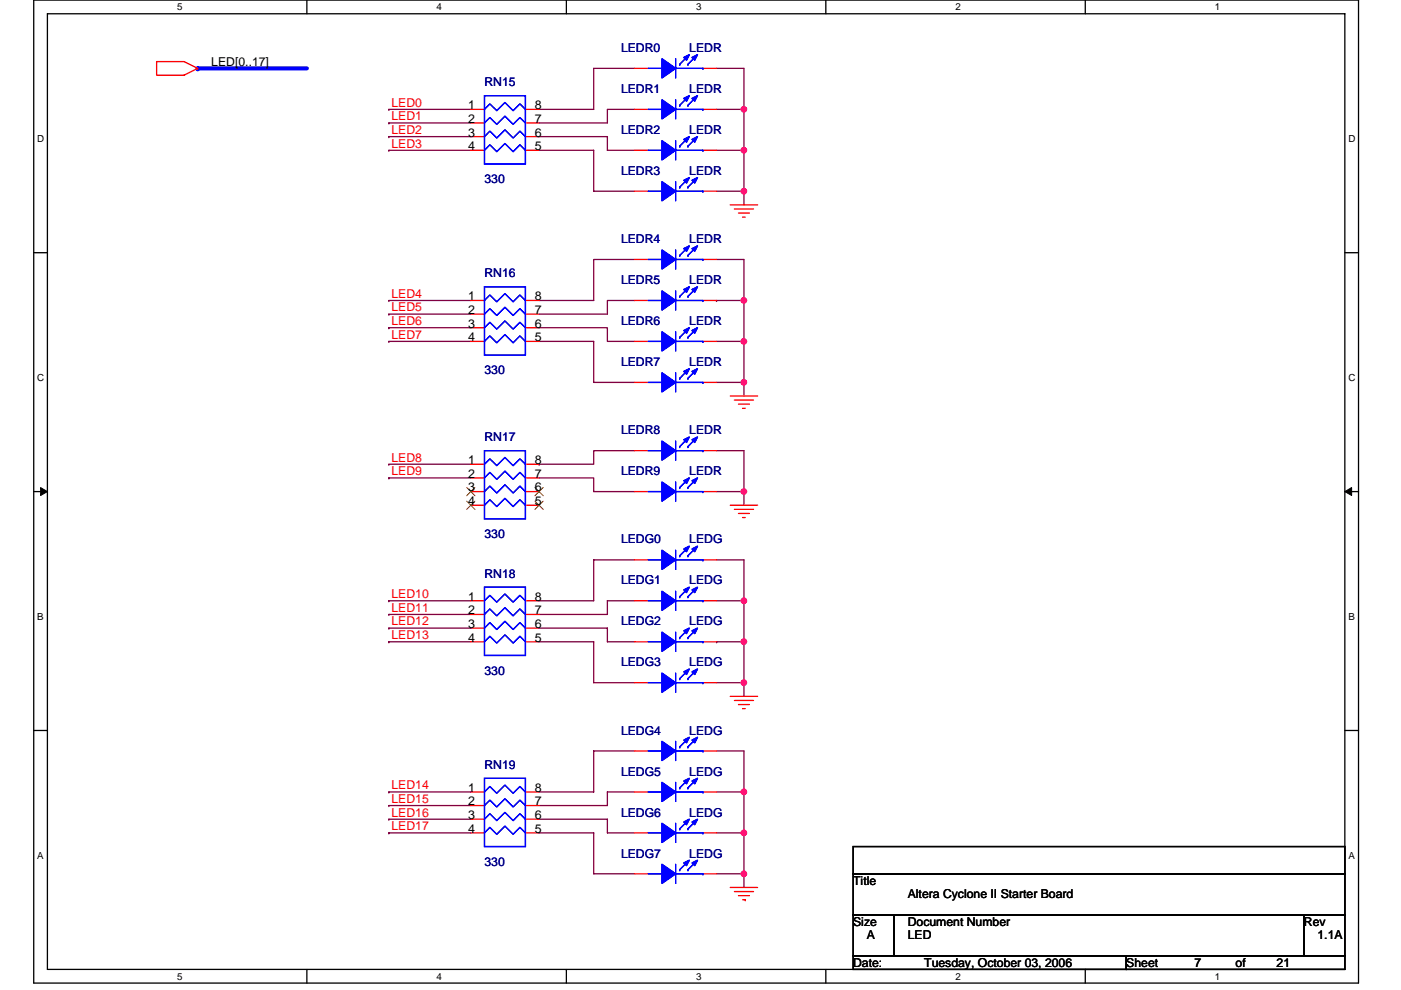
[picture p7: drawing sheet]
<svg xmlns="http://www.w3.org/2000/svg" width="297mm" height="210mm" viewBox="0 0 297 210" stroke-linecap="round" stroke-linejoin="round" font-family="sans-serif">
<path d="M7.2 0h280.8v208.5h-280.8zM10.1 2.9h275v202.7h-275z" fill="none" stroke="#000" stroke-width=".28"/>
<g fill="#fff">
<path d="M37.5 .3h1.2v2.3h-1.2z"/>
<path d="M37.5 205.9h1.2v2.3h-1.2z"/>
</g>
<path d="M65.1 0v2.9M65.1 205.6v2.9" fill="none" stroke="#000" stroke-width=".28"/>
<g fill="#fff">
<path d="M92.6 .3h1.1v2.3h-1.1z"/>
<path d="M92.6 205.9h1.1v2.3h-1.1z"/>
</g>
<path d="M120.1 0v2.9M120.1 205.6v2.9" fill="none" stroke="#000" stroke-width=".28"/>
<g fill="#fff">
<path d="M147.6 .3h1.1v2.3h-1.1z"/>
<path d="M147.6 205.9h1.1v2.3h-1.1z"/>
</g>
<path d="M175.1 0v2.9M175.1 205.6v2.9" fill="none" stroke="#000" stroke-width=".28"/>
<g fill="#fff">
<path d="M202.6 .3h1.1v2.3h-1.1z"/>
<path d="M202.6 205.9h1.1v2.3h-1.1z"/>
</g>
<path d="M230.1 0v2.9M230.1 205.6v2.9" fill="none" stroke="#000" stroke-width=".28"/>
<g fill="#fff">
<path d="M257.6 .3h1.2v2.3h-1.2z"/>
<path d="M257.6 205.9h1.2v2.3h-1.2z"/>
<path d="M7.9 28.3h1.5v2.3h-1.5z"/>
<path d="M285.9 28.3h1.5v2.3h-1.5z"/>
<path d="M7.9 78.9h1.5v2.3h-1.5z"/>
<path d="M285.9 78.9h1.5v2.3h-1.5z"/>
</g>
<path d="M7.2 53.6h2.9M285.1 53.6h2.9" fill="none" stroke="#000" stroke-width=".28"/>
<g fill="#fff">
<path d="M7.9 129.6h1.4v2.3h-1.4z"/>
<path d="M285.9 129.6h1.3v2.3h-1.3z"/>
</g>
<path d="M7.2 104.3h2.9M285.1 104.3h2.9" fill="none" stroke="#000" stroke-width=".28"/>
<path d="M8.6 103.4l1.5 .9-1.5 .8zM285.1 104.3l1.5-.9v1.7z" fill="#000" stroke="#000" stroke-width=".21"/>
<g fill="#fff">
<path d="M7.9 180.3h1.4v2.3h-1.4z"/>
<path d="M285.9 180.3h1.4v2.3h-1.4z"/>
</g>
<path d="M7.2 154.9h2.9M285.1 154.9h2.9M180.9 179.6h104.2v5.7h-104.2zM180.9 185.3h104.2v8.7h-104.2zM180.9 194h8.7v8.7h-8.7zM189.6 194h86.9v8.7h-86.9zM276.5 194h8.6v8.7h-8.6zM180.9 202.7h57.9v2.9h-57.9zM238.8 202.7h46.3v2.9h-46.3z" fill="none" stroke="#000" stroke-width=".28"/>
<path d="M41.9 14.5h.1M41.9 14.5h23.2" fill="none" stroke="#00f" stroke-width=".87"/>
<g fill="none" stroke="#800040" stroke-width=".28">
<path d="M134.6 14.5h-8.7v8.7h-11.6M151.9 14.5h5.8v8.7M82.4 23.2h.1M82.4 26.1h.1M82.4 29h.1M82.4 31.9h.1M82.4 23.2h17.4M82.4 26.1h17.4M82.4 29h17.4M82.4 31.9h17.4M114.3 29h14.5v2.9h5.8M114.3 31.9h11.6v8.7h8.7"/>
<path d="M134.6 23.2h-5.8v2.9h-14.5M151.9 31.9h5.8M151.9 23.2h5.8M157.7 31.9h.1M157.7 23.2h.1M157.7 23.2v20.3M134.6 55h-8.7v8.7h-11.6M151.9 40.6h5.8M151.9 55h5.8v8.7M157.7 40.6h.1M82.4 72.4h.1M82.4 69.5h.1"/>
<path d="M82.4 63.7h.1M82.4 66.6h.1M82.4 63.7h17.4M82.4 72.4h17.4M82.4 69.5h17.4M82.4 66.6h17.4M114.3 72.4h11.6v8.7h8.7M114.3 69.5h14.5v2.9h5.8M134.6 63.7h-5.8v2.9h-14.5M151.9 72.4h5.8M151.9 63.7h.1M151.9 63.7h5.8"/>
<path d="M157.7 63.7v8.7M157.7 72.4h.1M157.7 72.4v11.6M82.4 98.5h.1M82.4 98.5h17.4M114.3 98.5h.1M134.6 95.6h-8.7v2.9h-11.6M151.9 81.1h5.8M151.9 95.6h5.8v8.7M157.7 81.1h.1M82.4 101.4h.1M82.4 101.4h17.4"/>
<path d="M114.3 101.4h11.6v2.9h8.7M134.6 118.7h-8.7v8.7h-11.6M151.9 104.3h5.8M151.9 118.7h5.8v8.7M157.7 104.3h.1M157.7 104.3v2.9M82.4 130.3h.1M82.4 133.2h.1M82.4 127.4h.1M82.4 136.1h.1M82.4 136.1h17.4M82.4 130.3h17.4"/>
<path d="M82.4 133.2h17.4M82.4 127.4h17.4M114.3 136.1h11.6v8.7h8.7M114.3 133.2h14.5v2.9h5.8M134.6 127.4h-5.8v2.9h-14.5M151.9 136.1h.1M151.9 127.4h5.8M151.9 136.1h5.8M157.7 136.1v8.7M157.7 127.4h.1M157.7 127.4v8.7M134.6 159.3h-8.7v8.7h-11.6"/>
<path d="M151.9 159.3h5.8v8.7M151.9 144.8h5.8M157.7 144.8h.1M157.7 144.8v2.9M82.4 176.7h.1M82.4 168h.1M82.4 170.9h.1M82.4 173.8h.1M82.4 176.7h17.4M82.4 168h17.4M82.4 170.9h17.4M82.4 173.8h17.4"/>
<path d="M114.3 173.8h14.5v2.9h5.8M114.3 176.7h11.6v8.6h8.7M134.6 168h-5.8v2.9h-14.5M151.9 176.7h5.8M151.9 168h5.8M157.7 168h.1M157.7 176.7h.1M157.7 168v20.2M151.9 185.3h5.8M157.7 185.3h.1"/>
</g>
<g fill="#f0f" stroke="#f0f" stroke-width=".28">
<circle cx="157.7" cy="40.6" r=".57"/>
<circle cx="157.7" cy="81.1" r=".57"/>
<circle cx="157.7" cy="63.7" r=".57"/>
<circle cx="157.7" cy="104.3" r=".57"/>
<circle cx="157.7" cy="136.1" r=".57"/>
<circle cx="157.7" cy="144.8" r=".57"/>
<circle cx="157.7" cy="185.3" r=".57"/>
<circle cx="157.7" cy="168" r=".57"/>
<circle cx="157.7" cy="176.6" r=".57"/>
<circle cx="157.7" cy="127.4" r=".57"/>
<circle cx="157.7" cy="31.9" r=".57"/>
<circle cx="157.7" cy="23.2" r=".57"/>
<circle cx="157.7" cy="72.4" r=".57"/>
</g>
<g fill="none" stroke="#f00" stroke-width=".28">
<path d="M33.2 13.1h5.8l2.9 1.4-2.9 1.5h-5.8zM41.9 14.5h.1M134.6 14.5h2.9M149 14.5h2.9M99.8 23.2h2.9M99.8 26.1h2.9M99.8 29h2.9M99.8 31.9h2.9M111.4 23.2h2.9M111.4 26.1h2.9M111.4 29h2.9M111.4 31.9h2.9"/>
<path d="M134.6 23.2h2.9M134.6 31.9h2.9M149 23.2h2.9M149 31.9h2.9M134.6 55h2.9M134.6 40.6h2.9M149 55h2.9M149 40.6h2.9M154.8 43.5h5.8M155.7 44.3h4.1M156.6 45.2h2.3M157.4 46.1h.6"/>
<path d="M99.8 63.7h2.9M99.8 66.6h2.9M99.8 69.5h2.9M99.8 72.4h2.9M111.4 63.7h2.9M111.4 66.6h2.9M111.4 69.5h2.9M111.4 72.4h2.9M134.6 63.7h2.9M134.6 72.4h2.9M149 63.7h2.9M149 72.4h2.9"/>
<path d="M99.8 98.5h2.9M111.4 98.5h2.9M134.6 81.1h2.9M134.6 95.6h2.9M149 81.1h2.9M149 95.6h2.9M154.8 84h5.8M155.7 84.9h4.1M156.6 85.7h2.3M157.4 86.6h.6M99.8 104.3h2.9M99.8 101.4h2.9"/>
<path d="M99.8 107.2h2.9M111.4 104.3h2.9M111.4 101.4h2.9M111.4 107.2h2.9M134.6 104.3h2.9M134.6 118.7h2.9M149 104.3h2.9M149 118.7h2.9M154.8 107.2h5.8M155.7 108h4.1M156.6 108.9h2.3M157.4 109.8h.6"/>
<path d="M99.8 127.4h2.9M99.8 130.3h2.9M99.8 133.2h2.9M99.8 136.1h2.9M111.4 127.4h2.9M111.4 130.3h2.9M111.4 133.2h2.9M111.4 136.1h2.9M134.6 127.4h2.9M134.6 136.1h2.9M149 127.4h2.9M149 136.1h2.9"/>
<path d="M134.6 144.8h2.9M134.6 159.3h2.9M149 144.8h2.9M149 159.3h2.9M154.8 147.7h5.8M155.7 148.6h4.1M156.6 149.4h2.3M157.4 150.3h.6M99.8 168h2.9M99.8 170.9h2.9M99.8 173.8h2.9M99.8 176.7h2.9"/>
<path d="M111.4 168h2.9M111.4 170.9h2.9M111.4 173.8h2.9M111.4 176.7h2.9M134.6 168h2.9M134.6 176.7h2.9M149 168h2.9M149 176.7h2.9M134.6 185.3h2.9M149 185.3h2.9M154.8 188.2h5.8M155.7 189.1h4.1"/>
<path d="M156.6 190h2.3M157.4 190.8h.6M158 190.8h.1"/>
</g>
<g fill="none" stroke="#00f" stroke-width=".28">
<path d="M137.5 14.5h2.9M143.3 12.5v4M143.3 14.5h5.7M144.1 13.6h.1M145.9 13.6h.1M145.9 11.9l-1.8 1.7M147.6 11.9l-1.7 1.7M149 14.5h.1M102.7 20.3h8.7v14.5h-8.7zM102.7 23.2l1.2-1.2 1.4 1.5 1.8-1.8 1.7 1.8 1.4-1.5 1.2 1.2M102.7 26.1l1.2-1.2 1.4 1.5 1.8-1.8 1.7 1.8 1.4-1.5 1.2 1.2M102.7 29l1.2-1.2 1.4 1.5 1.8-1.8 1.7 1.8 1.4-1.5 1.2 1.2"/>
<path d="M102.7 31.9l1.2-1.2 1.4 1.5 1.8-1.8 1.7 1.8 1.4-1.5 1.2 1.2M137.5 31.9h2.9M137.5 23.2h2.9M143.3 29.8v4.1M143.3 21.2v4M143.3 38.5v4.1M143.3 31.9h5.7M143.3 23.2h5.7M144.1 31h.1M144.1 22.3h.1M144.1 39.7h.1M145.9 31h.1"/>
<path d="M145.9 22.3h.1M145.9 39.7h.1M145.9 29.3l-1.8 1.7M145.9 20.6l-1.8 1.7M145.9 38l-1.8 1.7M147.6 29.3l-1.7 1.7M147.6 20.6l-1.7 1.7M147.6 38l-1.7 1.7M149 31.9h.1M149 23.2h.1M137.5 55h2.9M137.5 40.6h2.9"/>
<path d="M143.3 53v4.1M143.3 55h5.7M143.3 40.6h5.7M144.1 54.2h.1M145.9 54.2h.1M145.9 52.4l-1.8 1.8M147.6 52.4l-1.7 1.8M149 55h.1M149 40.6h.1M102.7 60.8h8.7v14.5h-8.7zM102.7 63.7l1.2-1.1 1.4 1.4 1.8-1.7 1.7 1.7 1.4-1.4 1.2 1.1M102.7 66.6l1.2-1.1 1.4 1.4 1.8-1.7 1.7 1.7 1.4-1.4 1.2 1.1"/>
<path d="M102.7 69.5l1.2-1.1 1.4 1.4 1.8-1.7 1.7 1.7 1.4-1.4 1.2 1.1M102.7 72.4l1.2-1.2 1.4 1.5 1.8-1.7 1.7 1.7 1.4-1.5 1.2 1.2M137.5 63.7h2.9M137.5 72.4h2.9M143.3 79.1v4M143.3 61.7v4.1M143.3 70.4v4M143.3 63.7h5.7M143.3 72.4h5.7M144.1 62.9h.1M144.1 71.5h.1M145.9 62.9h.1"/>
<path d="M145.9 71.5h.1M145.9 78.5l-1.8 1.7M145.9 61.1l-1.8 1.8M145.9 69.8l-1.8 1.7M147.6 78.5l-1.7 1.7M147.6 61.1l-1.7 1.8M147.6 69.8l-1.7 1.7M149 63.7h.1M149 72.4h.1M102.7 95.6h8.7v14.5h-8.7zM102.7 98.5l1.2-1.2 1.4 1.5 1.8-1.8 1.7 1.8 1.4-1.5 1.2 1.2M137.5 81.1h2.9"/>
<path d="M137.5 95.6h2.9M143.3 93.6v4M143.3 81.1h5.7M143.3 95.6h5.7M144.1 80.2h.1M144.1 94.7h.1M145.9 80.2h.1M145.9 94.7h.1M145.9 93l-1.8 1.7M147.6 93l-1.7 1.7M149 81.1h.1M149 95.6h.1"/>
<path d="M102.7 101.4l1.2-1.2 1.4 1.5 1.8-1.8 1.7 1.8 1.4-1.5 1.2 1.2M102.7 104.3l1.2-1.2 1.4 1.5 1.8-1.8 1.7 1.8 1.4-1.5 1.2 1.2M102.7 107.2l1.2-1.2 1.4 1.4 1.8-1.7 1.7 1.7 1.4-1.4 1.2 1.2M137.5 104.3h2.9M137.5 118.7h2.9M143.3 102.2v4.1M143.3 116.7v4.1M143.3 104.3h5.7M143.3 118.7h5.7M144.1 103.4h.1M144.1 117.9h.1M145.9 103.4h.1"/>
<path d="M145.9 117.9h.1M145.9 101.7l-1.8 1.7M145.9 116.1l-1.8 1.8M147.6 101.7l-1.7 1.7M147.6 116.1l-1.7 1.8M149 104.3h.1M149 118.7h.1M102.7 124.5h8.7v14.5h-8.7zM102.7 127.4l1.2-1.1 1.4 1.4 1.8-1.7 1.7 1.7 1.4-1.4 1.2 1.1M102.7 130.3l1.2-1.1 1.4 1.4 1.8-1.7 1.7 1.7 1.4-1.4 1.2 1.1M102.7 133.2l1.2-1.1 1.4 1.4 1.8-1.7 1.7 1.7 1.4-1.4 1.2 1.1M102.7 136.1l1.2-1.1 1.4 1.4 1.8-1.7 1.7 1.7 1.4-1.4 1.2 1.1"/>
<path d="M137.5 136.1h2.9M137.5 127.4h2.9M143.3 134.1v4.1M143.3 125.4v4.1M143.3 136.1h5.7M143.3 127.4h5.7M144.1 135.3h.1M144.1 126.6h.1M145.9 135.3h.1M145.9 126.6h.1M145.9 133.5l-1.8 1.8M145.9 124.8l-1.8 1.8"/>
<path d="M147.6 133.5l-1.7 1.8M147.6 124.8l-1.7 1.8M149 136.1h.1M149 127.4h.1M137.5 144.8h2.9M137.5 159.3h2.9M143.3 142.8v4M143.3 157.2v4.1M143.3 144.8h5.7M143.3 159.3h5.7M144.1 143.9h.1M144.1 158.4h.1"/>
<path d="M145.9 143.9h.1M145.9 158.4h.1M145.9 142.2l-1.8 1.7M145.9 156.7l-1.8 1.7M147.6 142.2l-1.7 1.7M147.6 156.7l-1.7 1.7M149 144.8h.1M149 159.3h.1M102.7 165.1h8.7v14.5h-8.7zM102.7 168l1.2-1.2 1.4 1.5 1.8-1.8 1.7 1.8 1.4-1.5 1.2 1.2M102.7 170.9l1.2-1.2 1.4 1.5 1.8-1.8 1.7 1.8 1.4-1.5 1.2 1.2M102.7 173.8l1.2-1.2 1.4 1.5 1.8-1.8 1.7 1.8 1.4-1.5 1.2 1.2"/>
<path d="M102.7 176.7l1.2-1.2 1.4 1.5 1.8-1.8 1.7 1.8 1.4-1.5 1.2 1.2M137.5 168h2.9M137.5 176.7h2.9M143.3 165.9v4.1M143.3 174.6v4.1M143.3 168h5.7M143.3 176.7h5.7M144.1 167.1h.1M144.1 175.8h.1M145.9 167.1h.1M145.9 175.8h.1M145.9 165.4l-1.8 1.7"/>
<path d="M145.9 174.1l-1.8 1.7M147.6 165.4l-1.7 1.7M147.6 174.1l-1.7 1.7M149 168h.1M149 176.7h.1M137.5 185.3h2.9M143.3 183.3v4.1M143.3 185.3h5.7M144.1 184.5h.1M145.9 184.5h.1M145.9 182.7l-1.8 1.8M147.6 182.7l-1.7 1.8"/>
<path d="M149 185.3h.1"/>
</g>
<g fill="#00f" stroke="#00f" stroke-width=".28">
<path d="M140.4 79.1l2.9 2-2.9 2z" fill-rule="evenodd"/>
<path d="M146.7 78.8l1.2-.6-.6 1.2z" fill-rule="evenodd"/>
<path d="M145 78.8l1.2-.6-.6 1.2z" fill-rule="evenodd"/>
<path d="M140.4 79.1l2.9 2-2.9 2z" fill-rule="evenodd"/>
<path d="M146.7 78.8l1.2-.6-.6 1.2z" fill-rule="evenodd"/>
<path d="M145 78.8l1.2-.6-.6 1.2z" fill-rule="evenodd"/>
<path d="M140.4 61.7l2.9 2-2.9 2.1z" fill-rule="evenodd"/>
<path d="M146.7 61.4l1.2-.6-.6 1.2z" fill-rule="evenodd"/>
<path d="M145 61.4l1.2-.6-.6 1.2z" fill-rule="evenodd"/>
<path d="M140.4 61.7l2.9 2-2.9 2.1z" fill-rule="evenodd"/>
<path d="M146.7 61.4l1.2-.6-.6 1.2z" fill-rule="evenodd"/>
<path d="M145 61.4l1.2-.6-.6 1.2z" fill-rule="evenodd"/>
<path d="M140.4 102.2l2.9 2.1-2.9 2z" fill-rule="evenodd"/>
<path d="M146.7 102l1.2-.6-.6 1.1z" fill-rule="evenodd"/>
<path d="M145 102l1.2-.6-.6 1.1z" fill-rule="evenodd"/>
<path d="M140.4 102.2l2.9 2.1-2.9 2z" fill-rule="evenodd"/>
<path d="M146.7 102l1.2-.6-.6 1.1z" fill-rule="evenodd"/>
<path d="M145 102l1.2-.6-.6 1.1z" fill-rule="evenodd"/>
<path d="M140.4 93.6l2.9 2-2.9 2z" fill-rule="evenodd"/>
<path d="M146.7 93.3l1.2-.6-.6 1.2z" fill-rule="evenodd"/>
<path d="M145 93.3l1.2-.6-.6 1.2z" fill-rule="evenodd"/>
<path d="M140.4 93.6l2.9 2-2.9 2z" fill-rule="evenodd"/>
<path d="M146.7 93.3l1.2-.6-.6 1.2z" fill-rule="evenodd"/>
<path d="M145 93.3l1.2-.6-.6 1.2z" fill-rule="evenodd"/>
<path d="M140.4 116.7l2.9 2-2.9 2.1z" fill-rule="evenodd"/>
<path d="M146.7 116.4l1.2-.6-.6 1.2z" fill-rule="evenodd"/>
<path d="M145 116.4l1.2-.6-.6 1.2z" fill-rule="evenodd"/>
<path d="M140.4 116.7l2.9 2-2.9 2.1z" fill-rule="evenodd"/>
<path d="M146.7 116.4l1.2-.6-.6 1.2z" fill-rule="evenodd"/>
<path d="M145 116.4l1.2-.6-.6 1.2z" fill-rule="evenodd"/>
<path d="M140.4 142.8l2.9 2-2.9 2z" fill-rule="evenodd"/>
<path d="M146.7 142.5l1.2-.6-.6 1.2z" fill-rule="evenodd"/>
<path d="M145 142.5l1.2-.6-.6 1.2z" fill-rule="evenodd"/>
<path d="M140.4 142.8l2.9 2-2.9 2z" fill-rule="evenodd"/>
<path d="M146.7 142.5l1.2-.6-.6 1.2z" fill-rule="evenodd"/>
<path d="M145 142.5l1.2-.6-.6 1.2z" fill-rule="evenodd"/>
<path d="M140.4 134.1l2.9 2-2.9 2.1z" fill-rule="evenodd"/>
<path d="M146.7 133.8l1.2-.6-.6 1.2z" fill-rule="evenodd"/>
<path d="M145 133.8l1.2-.6-.6 1.2z" fill-rule="evenodd"/>
<path d="M140.4 134.1l2.9 2-2.9 2.1z" fill-rule="evenodd"/>
<path d="M146.7 133.8l1.2-.6-.6 1.2z" fill-rule="evenodd"/>
<path d="M145 133.8l1.2-.6-.6 1.2z" fill-rule="evenodd"/>
<path d="M140.4 12.5l2.9 2-2.9 2z" fill-rule="evenodd"/>
<path d="M146.7 12.2l1.2-.6-.6 1.2z" fill-rule="evenodd"/>
<path d="M145 12.2l1.2-.6-.6 1.2z" fill-rule="evenodd"/>
<path d="M140.4 12.5l2.9 2-2.9 2z" fill-rule="evenodd"/>
<path d="M146.7 12.2l1.2-.6-.6 1.2z" fill-rule="evenodd"/>
<path d="M145 12.2l1.2-.6-.6 1.2z" fill-rule="evenodd"/>
<path d="M140.4 165.9l2.9 2.1-2.9 2z" fill-rule="evenodd"/>
<path d="M146.7 165.7l1.2-.6-.6 1.1z" fill-rule="evenodd"/>
<path d="M145 165.7l1.2-.6-.6 1.1z" fill-rule="evenodd"/>
<path d="M140.4 165.9l2.9 2.1-2.9 2z" fill-rule="evenodd"/>
<path d="M146.7 165.7l1.2-.6-.6 1.1z" fill-rule="evenodd"/>
<path d="M145 165.7l1.2-.6-.6 1.1z" fill-rule="evenodd"/>
<path d="M140.4 29.8l2.9 2.1-2.9 2z" fill-rule="evenodd"/>
<path d="M146.7 29.6l1.2-.6-.6 1.1z" fill-rule="evenodd"/>
<path d="M145 29.6l1.2-.6-.6 1.1z" fill-rule="evenodd"/>
<path d="M140.4 29.8l2.9 2.1-2.9 2z" fill-rule="evenodd"/>
<path d="M146.7 29.6l1.2-.6-.6 1.1z" fill-rule="evenodd"/>
<path d="M145 29.6l1.2-.6-.6 1.1z" fill-rule="evenodd"/>
<path d="M140.4 157.2l2.9 2.1-2.9 2z" fill-rule="evenodd"/>
<path d="M146.7 157l1.2-.6-.6 1.1z" fill-rule="evenodd"/>
<path d="M145 157l1.2-.6-.6 1.1z" fill-rule="evenodd"/>
<path d="M140.4 157.2l2.9 2.1-2.9 2z" fill-rule="evenodd"/>
<path d="M146.7 157l1.2-.6-.6 1.1z" fill-rule="evenodd"/>
<path d="M145 157l1.2-.6-.6 1.1z" fill-rule="evenodd"/>
<path d="M140.4 21.2l2.9 2-2.9 2z" fill-rule="evenodd"/>
<path d="M146.7 20.9l1.2-.6-.6 1.2z" fill-rule="evenodd"/>
<path d="M145 20.9l1.2-.6-.6 1.2z" fill-rule="evenodd"/>
<path d="M140.4 21.2l2.9 2-2.9 2z" fill-rule="evenodd"/>
<path d="M146.7 20.9l1.2-.6-.6 1.2z" fill-rule="evenodd"/>
<path d="M145 20.9l1.2-.6-.6 1.2z" fill-rule="evenodd"/>
<path d="M140.4 183.3l2.9 2-2.9 2.1z" fill-rule="evenodd"/>
<path d="M146.7 183l1.2-.5-.6 1.1z" fill-rule="evenodd"/>
<path d="M145 183l1.2-.5-.6 1.1z" fill-rule="evenodd"/>
<path d="M140.4 183.3l2.9 2-2.9 2.1z" fill-rule="evenodd"/>
<path d="M146.7 183l1.2-.5-.6 1.1z" fill-rule="evenodd"/>
<path d="M145 183l1.2-.5-.6 1.1z" fill-rule="evenodd"/>
<path d="M140.4 53l2.9 2-2.9 2.1z" fill-rule="evenodd"/>
<path d="M146.7 52.7l1.2-.5-.6 1.1z" fill-rule="evenodd"/>
<path d="M145 52.7l1.2-.5-.6 1.1z" fill-rule="evenodd"/>
<path d="M140.4 53l2.9 2-2.9 2.1z" fill-rule="evenodd"/>
<path d="M146.7 52.7l1.2-.5-.6 1.1z" fill-rule="evenodd"/>
<path d="M145 52.7l1.2-.5-.6 1.1z" fill-rule="evenodd"/>
<path d="M140.4 174.6l2.9 2.1-2.9 2z" fill-rule="evenodd"/>
<path d="M146.7 174.3l1.2-.5-.6 1.1z" fill-rule="evenodd"/>
<path d="M145 174.3l1.2-.5-.6 1.1z" fill-rule="evenodd"/>
<path d="M140.4 174.6l2.9 2.1-2.9 2z" fill-rule="evenodd"/>
<path d="M146.7 174.3l1.2-.5-.6 1.1z" fill-rule="evenodd"/>
<path d="M145 174.3l1.2-.5-.6 1.1z" fill-rule="evenodd"/>
<path d="M140.4 38.5l2.9 2.1-2.9 2z" fill-rule="evenodd"/>
<path d="M146.7 38.2l1.2-.5-.6 1.1z" fill-rule="evenodd"/>
<path d="M145 38.2l1.2-.5-.6 1.1z" fill-rule="evenodd"/>
<path d="M140.4 38.5l2.9 2.1-2.9 2z" fill-rule="evenodd"/>
<path d="M146.7 38.2l1.2-.5-.6 1.1z" fill-rule="evenodd"/>
<path d="M145 38.2l1.2-.5-.6 1.1z" fill-rule="evenodd"/>
<path d="M140.4 125.4l2.9 2-2.9 2.1z" fill-rule="evenodd"/>
<path d="M146.7 125.1l1.2-.6-.6 1.2z" fill-rule="evenodd"/>
<path d="M145 125.1l1.2-.6-.6 1.2z" fill-rule="evenodd"/>
<path d="M140.4 125.4l2.9 2-2.9 2.1z" fill-rule="evenodd"/>
<path d="M146.7 125.1l1.2-.6-.6 1.2z" fill-rule="evenodd"/>
<path d="M145 125.1l1.2-.6-.6 1.2z" fill-rule="evenodd"/>
<path d="M140.4 70.4l2.9 2-2.9 2z" fill-rule="evenodd"/>
<path d="M146.7 70.1l1.2-.6-.6 1.2z" fill-rule="evenodd"/>
<path d="M145 70.1l1.2-.6-.6 1.2z" fill-rule="evenodd"/>
<path d="M140.4 70.4l2.9 2-2.9 2z" fill-rule="evenodd"/>
<path d="M146.7 70.1l1.2-.6-.6 1.2z" fill-rule="evenodd"/>
<path d="M145 70.1l1.2-.6-.6 1.2z" fill-rule="evenodd"/>
</g>
<path d="M99 103.4l1.7 1.8M99 106.3l1.7 1.8M100.7 103.4l-1.8 1.8M100.7 106.3l-1.8 1.8M113.4 106.3l1.8 1.8M113.4 103.4l1.8 1.8M115.2 106.3l-1.8 1.8M115.2 103.4l-1.8 1.8" fill="none" stroke="#804000" stroke-width=".21"/>
<g font-size="2.6" fill="#000080">
<text x="131.7" y="11">LEDR0</text>
<text x="146.2" y="11">LEDR</text>
<text x="102.7" y="18.3">RN15</text>
<text x="131.7" y="19.7">LEDR1</text>
<text x="146.2" y="19.7">LEDR</text>
<text x="131.7" y="28.4">LEDR2</text>
<text x="146.2" y="28.4">LEDR</text>
<text x="102.7" y="38.8">330</text>
<text x="131.7" y="37.1">LEDR3</text>
<text x="146.2" y="37.1">LEDR</text>
<text x="131.7" y="51.6">LEDR4</text>
<text x="146.2" y="51.6">LEDR</text>
<text x="102.7" y="58.8">RN16</text>
<text x="131.7" y="60.3">LEDR5</text>
<text x="146.2" y="60.3">LEDR</text>
<text x="131.7" y="69">LEDR6</text>
<text x="146.2" y="69">LEDR</text>
<text x="131.7" y="77.6">LEDR7</text>
<text x="146.2" y="77.6">LEDR</text>
<text x="102.7" y="79.4">330</text>
<text x="102.7" y="93.6">RN17</text>
<text x="131.7" y="92.1">LEDR8</text>
<text x="146.2" y="92.1">LEDR</text>
<text x="131.7" y="100.8">LEDR9</text>
<text x="146.2" y="100.8">LEDR</text>
<text x="102.7" y="114.1">330</text>
<text x="131.7" y="115.3">LEDG0</text>
<text x="146.2" y="115.3">LEDG</text>
<text x="102.7" y="122.5">RN18</text>
<text x="131.7" y="124">LEDG1</text>
<text x="146.2" y="124">LEDG</text>
<text x="131.7" y="132.7">LEDG2</text>
<text x="146.2" y="132.7">LEDG</text>
<text x="102.7" y="143.1">330</text>
<text x="131.7" y="141.4">LEDG3</text>
<text x="146.2" y="141.4">LEDG</text>
<text x="131.7" y="155.8">LEDG4</text>
<text x="146.2" y="155.8">LEDG</text>
<text x="102.7" y="163.1">RN19</text>
<text x="131.7" y="164.5">LEDG5</text>
<text x="146.2" y="164.5">LEDG</text>
<text x="131.7" y="173.2">LEDG6</text>
<text x="146.2" y="173.2">LEDG</text>
<text x="102.7" y="183.6">330</text>
<text x="131.7" y="181.9">LEDG7</text>
<text x="146.2" y="181.9">LEDG</text>
</g>
<g font-size="2.6">
<text x="44.8" y="13.9">LED[0..17]</text>
<text x="99.2" y="23.2">1</text>
<text x="113.4" y="23.2">8</text>
<text x="99.2" y="26.1">2</text>
<text x="99.2" y="29">3</text>
<text x="113.4" y="29">6</text>
<text x="113.4" y="26.1">7</text>
<text x="99.2" y="31.9">4</text>
<text x="113.4" y="31.9">5</text>
<text x="99.2" y="63.7">1</text>
<text x="113.4" y="63.7">8</text>
<text x="99.2" y="66.6">2</text>
<text x="99.2" y="69.5">3</text>
<text x="113.4" y="69.5">6</text>
<text x="113.4" y="66.6">7</text>
<text x="99.2" y="72.4">4</text>
<text x="113.4" y="72.4">5</text>
<text x="99.2" y="98.4">1</text>
<text x="99.2" y="101.3">2</text>
<text x="113.4" y="101.3">7</text>
<text x="113.4" y="98.4">8</text>
<text x="99.2" y="104.2">3</text>
<text x="99.2" y="107.1">4</text>
<text x="113.4" y="107.1">5</text>
<text x="113.4" y="104.2">6</text>
<text x="99.2" y="127.4">1</text>
<text x="99.2" y="130.3">2</text>
<text x="113.4" y="130.3">7</text>
<text x="113.4" y="127.4">8</text>
<text x="99.2" y="133.2">3</text>
<text x="99.2" y="136.1">4</text>
<text x="113.4" y="136.1">5</text>
<text x="113.4" y="133.2">6</text>
<text x="99.2" y="168">1</text>
<text x="113.4" y="168">8</text>
<text x="99.2" y="170.8">2</text>
<text x="99.2" y="173.7">3</text>
<text x="113.4" y="173.7">6</text>
<text x="113.4" y="170.8">7</text>
<text x="99.2" y="176.6">4</text>
<text x="113.4" y="176.6">5</text>
<text x="180.9" y="187.7">Title</text>
<text x="192.5" y="190.6">Altera Cyclone II Starter Board</text>
<text x="180.9" y="196.4">Size</text>
<text x="192.5" y="196.4">Document Number</text>
<text x="276.5" y="196.4">Rev</text>
<text x="183.8" y="199.3">A</text>
<text x="192.5" y="199.3">LED</text>
<text x="279.3" y="199.3">1.1A</text>
<text x="180.9" y="205">Date:</text>
<text x="196" y="205">Tuesday, October 03, 2006</text>
<text x="238.8" y="205">Sheet</text>
<text x="253.3" y="205">7</text>
<text x="262" y="205">of</text>
<text x="270.7" y="205">21</text>
</g>
<g font-size="2.6" fill="#f00">
<text x="83" y="22.6">LED0</text>
<text x="83" y="25.5">LED1</text>
<text x="83" y="28.4">LED2</text>
<text x="83" y="31.3">LED3</text>
<text x="83" y="63.2">LED4</text>
<text x="83" y="71.8">LED7</text>
<text x="83" y="68.9">LED6</text>
<text x="83" y="66.1">LED5</text>
<text x="83" y="97.9">LED8</text>
<text x="83" y="100.8">LED9</text>
<text x="83" y="129.8">LED11</text>
<text x="83" y="126.9">LED10</text>
<text x="83" y="132.7">LED12</text>
<text x="83" y="135.6">LED13</text>
<text x="83" y="167.4">LED14</text>
<text x="83" y="170.3">LED15</text>
<text x="83" y="173.2">LED16</text>
<text x="83" y="176.1">LED17</text>
</g>
<g font-size="2.1">
<text x="37.5" y="2.2">5</text>
<text x="92.6" y="2.2">4</text>
<text x="147.6" y="2.2">3</text>
<text x="202.6" y="2.2">2</text>
<text x="257.6" y="2.2">1</text>
<text x="7.9" y="30.1">D</text>
<text x="285.9" y="30.1">D</text>
<text x="7.9" y="80.8">C</text>
<text x="285.9" y="80.8">C</text>
<text x="7.9" y="131.4">B</text>
<text x="285.9" y="131.4">B</text>
<text x="7.9" y="182.1">A</text>
<text x="285.9" y="182.1">A</text>
<text x="37.5" y="207.8">5</text>
<text x="92.6" y="207.8">4</text>
<text x="147.6" y="207.8">3</text>
<text x="202.6" y="207.8">2</text>
<text x="257.6" y="207.8">1</text>
</g>
</svg>
